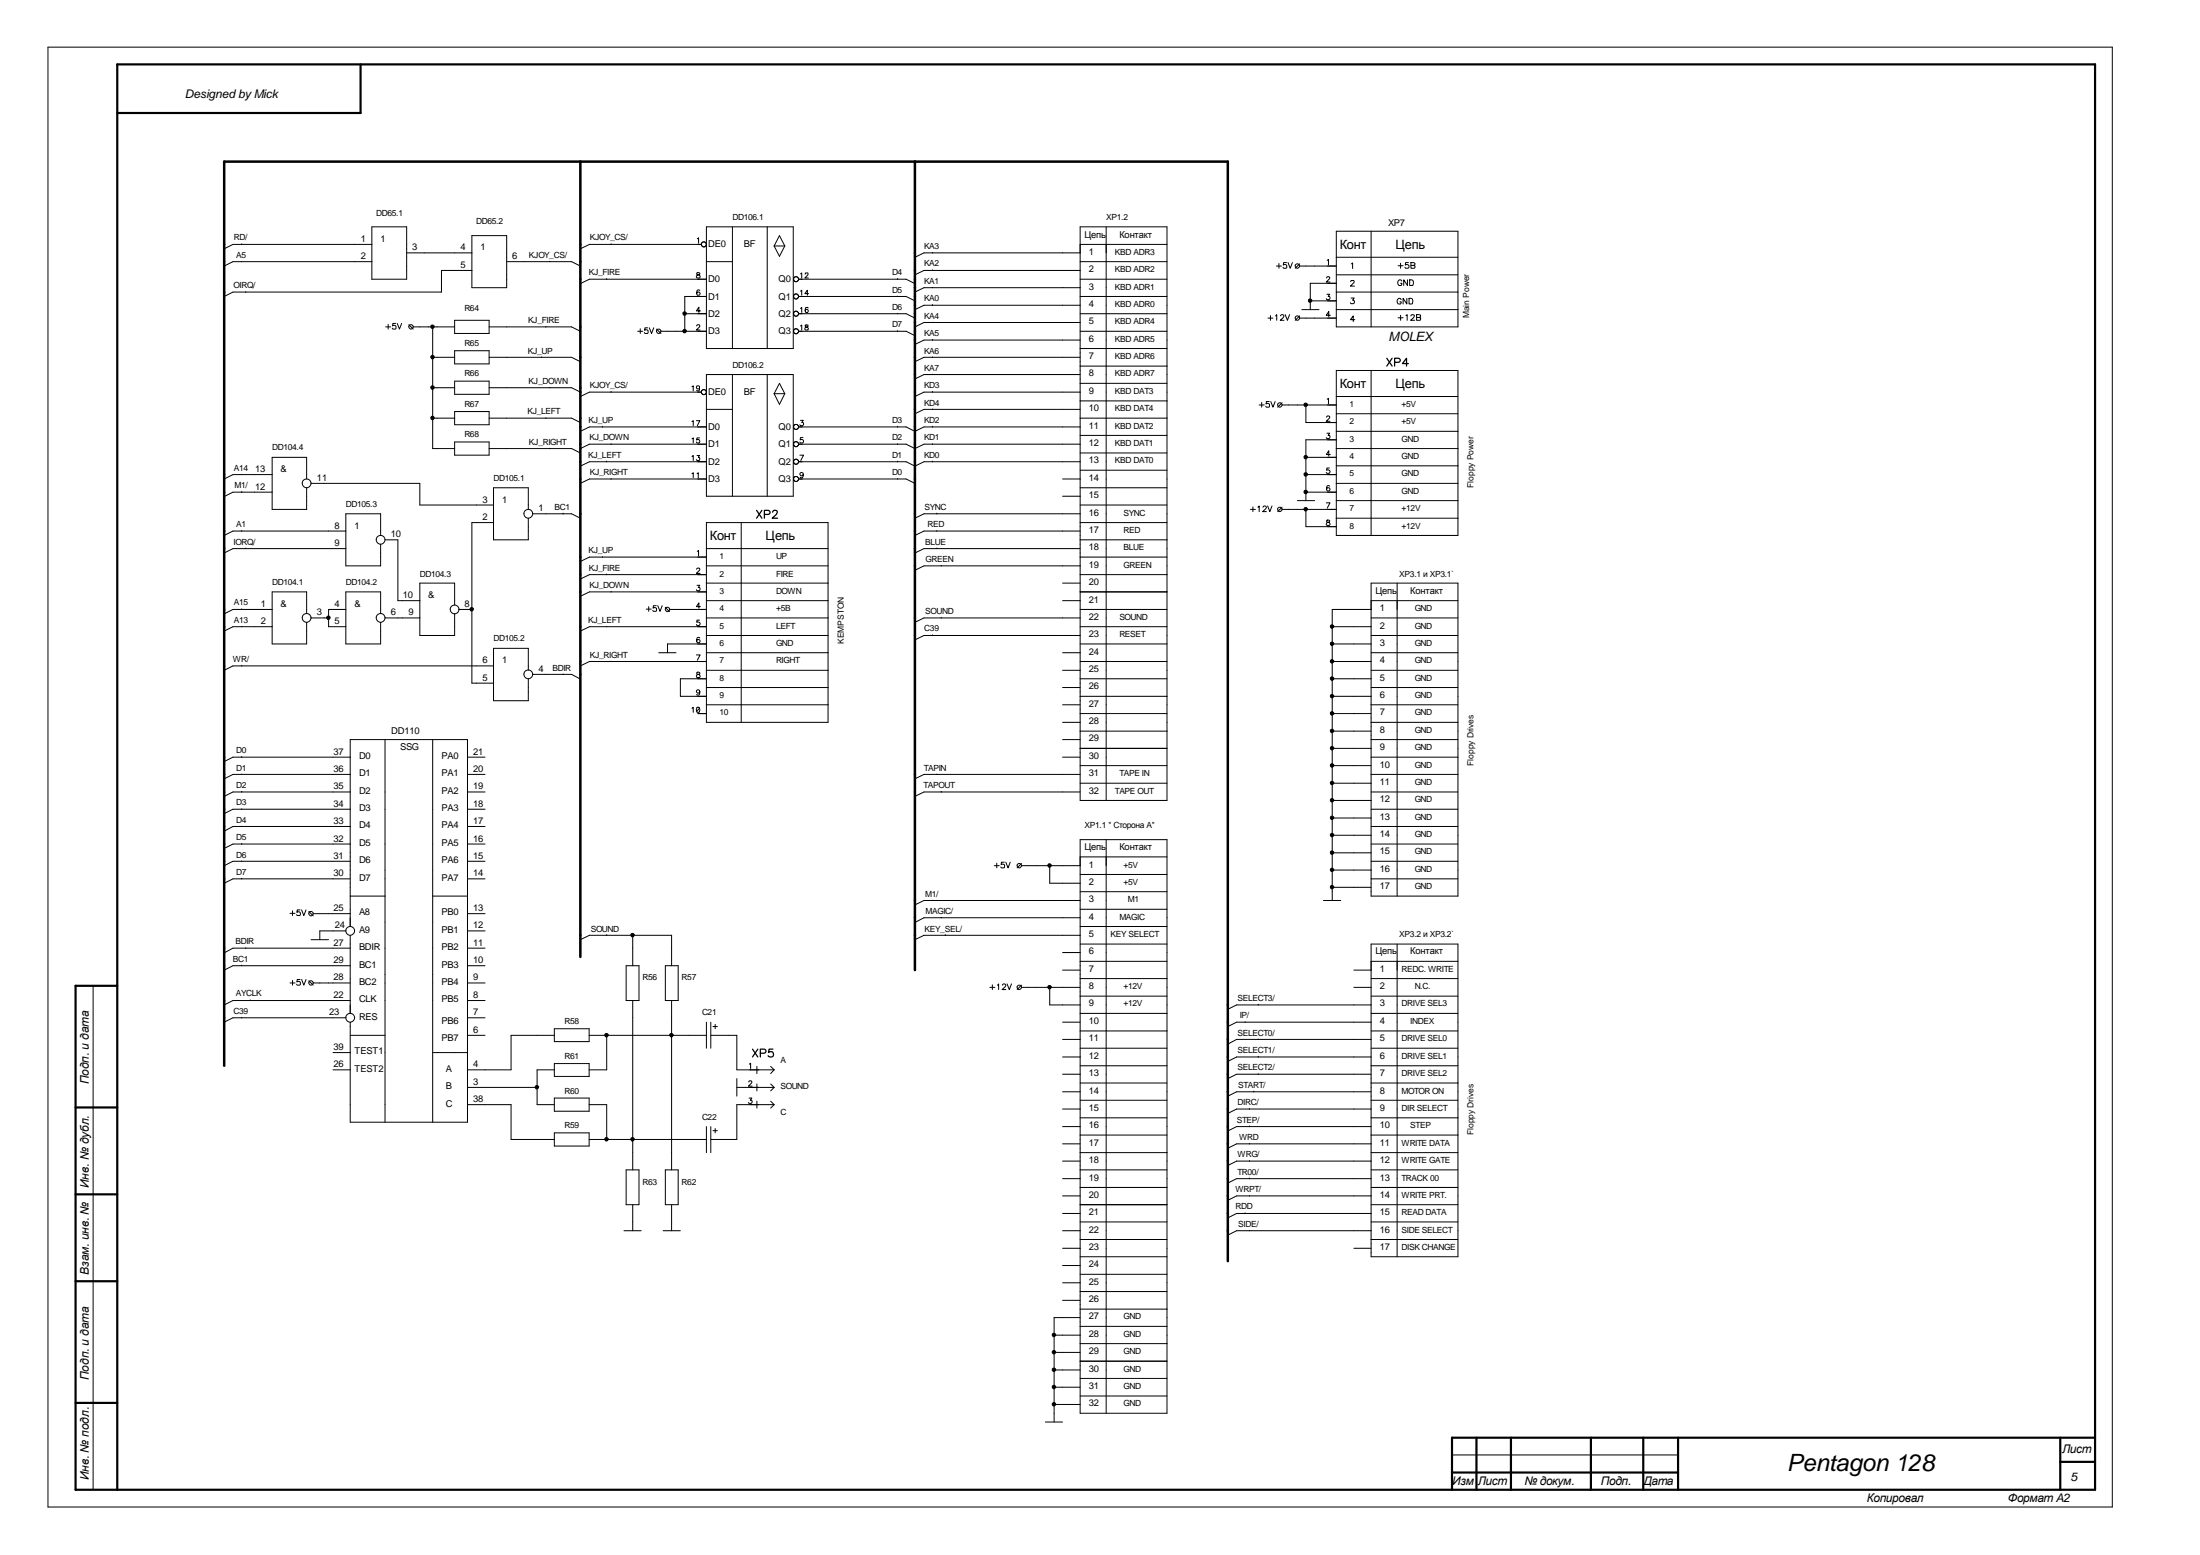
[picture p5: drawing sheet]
<svg xmlns="http://www.w3.org/2000/svg" width="297mm" height="210mm" viewBox="0 0 297 210" stroke-linecap="round" stroke-linejoin="round" font-family="sans-serif">
<g fill="none" stroke="#000" stroke-width=".3">
<path d="M48.7 8.7v6.6h-32.9M15.8 133.1h-5.6v68h272.7v-192.4h-267.1v192.4M10.2 149.5h5.6M10.2 172.9h5.6M10.2 161.2h5.6M10.2 189.4h5.6M196 198.8h30.6M199.3 194.1v7M204 194.1v7M214.8 194.1v7M221.9 194.1v7M226.6 194.1v7"/>
<path d="M278.2 194.1v7M278.2 197.3h4.7M282.9 194.1h-86.9v7"/>
</g>
<g fill="none" stroke="#000" stroke-width=".14">
<path d="M6.5 6.4h278.7v197h-278.7zM32.6 32.9v.1M32.6 35.3h.1M33.2 39.4h.1M50.2 30.6h4.7v7.1h-4.7zM50.2 35.3h-18.7l-1.2 .6M50.2 33h-18.7l-1.2 .6M54.9 34.1h8.8M63.7 36.5h-4.1v2.9h-28.1l-1.2 .6M63.7 31.8h4.7v7h-4.7zM68.4 35.3h8.8l1.2 .6M74.3 35.3h.1"/>
<path d="M81.9 37.6v.1M82.5 32.9v.1M94.1 36.8v.3h.3l.1 .2-.1 .2h-.3a.3 .3 0 0 1 0-.3 .3 .3 0 0 1 .3-.1v-.3zM94.1 32.2l.2-.1v.7M94.5 39.2l-.2-.1a.5 .5 0 0 0-.2 .7h.3a.24 .24 0 0 0 0-.4h-.3v.2M94.7 33h-15.1l-1.2 .6M95.4 37.7h-15.8l-1.2 .6M95.4 35.3h3.5M95.4 30.6h11.7v16.4h-11.7zM98.9 30.6v16.4M103.6 30.6v16.4M104.5 33.2l.7 1.4 .8-1.4"/>
<path d="M104.5 33.2h1.5M104.5 33.2l.7-1.4 .8 1.4M107.8 37.7h14.5l1.2 .6M108.1 39.3l.1-.1v.6M108.1 37l.1-.2v.7M108.7 37l.1-.2 .3 .1v.2l-.4 .4h.4M109.2 39.6h-.5l.3-.4v.6M121.2 37.6v.1M121.2 40h.1M125.9 34.1h.1M125.9 36.4v.1M125.9 38.8h.1"/>
<path d="M145.8 37.7h11.8M145.8 36.5h-21l-1.3 .6M145.8 38.8h-21l-1.3 .6M145.8 34.1h-21l-1.3 .6M145.8 35.3h11.8M145.8 33h11.8M145.8 30.6h11.8v77.4h-11.8zM149.4 30.6v77.4M172.3 35.9h.7M172.7 35.6v.6M173.7 35.4h-.4v.4l.4-.1v.4l-.4 .1-.1-.1M173.9 35.4l.3 .8 .3-.8"/>
<path d="M175.5 35.9h4.9M175.5 35.6l-.6 .6M179.1 37.5l.1-.1 .3 .1v.1l-.4 .5h.5M179.2 39.7h.3l-.2 .3h.2l.1 .2-.1 .2h-.3l-.1-.1M179.2 35.2l.2-.2v.7M180.4 31.2h16.4v12.9h-16.4zM180.4 38.2h-3.5v3.6M180.4 39.4h16.4M180.4 34.7h16.4M180.4 37.1h16.4M182.4 38l.1-.1h.3v.1v.2l-.5 .4h.6M182.5 35.6l.1-.1v.8"/>
<path d="M185.1 31.2v12.9M188.8 35.9h.6M189.1 35.5v.7M189.3 37.9a.33 .33 0 0 0-.5 0 .33 .33 0 0 0 0 .5l.1 .1h.3l.1-.3h-.2M190 37.8v.7l-.5-.7v.7M190.2 35.4h-.4l-.1 .4a.29 .29 0 0 1 .5 0 .29 .29 0 0 1-.1 .4h-.3l-.1-.1M190.3 37.8a.44 .44 0 0 1 .5 .2 .44 .44 0 0 1-.1 .5h-.4zM190.5 35.4h.3l.3 .2-.1 .1-.2 .1 .3 .2-.1 .2h-.5zM190.5 35.8h.3M52.1 44.1h.6M52.4 43.8v.6M53.4 43.7h-.4v.3h.4l.1 .3-.5 .1v-.1"/>
<path d="M53.6 43.7l.3 .7 .3-.7M55.2 43.8l.6 .6M55.8 44.1h5.6M58.4 56.4h3M58.4 52.3h3M58.4 48.2h3M58.4 44.1v16.5h3M61.4 43.2h4.6v1.8h-4.6zM61.4 47.3h4.6v1.8h-4.6zM61.4 51.4h4.6v1.8h-4.6zM61.4 55.6h4.6v1.7h-4.6zM61.4 59.7h4.6v1.7h-4.6z"/>
<path d="M66 56.4h11.2l1.2 .6M66 52.3h11.2l1.2 .6M66 48.2h11.2l1.2 .6M66 44.1h11.2l1.2 .6M73.1 48.2h.1M73.7 44.1h.1M73.7 56.4h.1M74.3 52.3h.1M81.3 57.5v.1M82.5 52.8v.1M82.5 59.9v.1M86.1 44.7h.7"/>
<path d="M86.4 44.4v.6M87.5 44.3h-.4l-.1 .3 .4-.1 .1 .4-.4 .1-.1-.1M87.7 44.3l.3 .7 .3-.7M88.6 44.4l.6 .6M89.2 44.7h6.2M92.5 42.3h2.9M93.4 59.2l.2-.1v.7M93.4 56.9l.2-.1v.7M93.4 52.2l.2-.1v.7M94 56.8h.5l-.4 .7M94.1 44l.1-.2 .3 .2-.1 .1-.4 .4h.5M94.4 59.1h-.3v.3a.26 .26 0 0 1 .3 0 .26 .26 0 0 1 0 .4h-.3l-.1-.1"/>
<path d="M94.4 52.3v.1l-.3 .1-.1-.2 .1-.2 .3 .1v.4v.2h-.3v-.1M94.6 42h-.6l.4-.5v.7M94.7 52.9h-15.1l-1.2 .6M95.4 57.6h-15.8l-1.2 .6M95.4 60h-15.8l-1.2 .6M95.4 40h-2.9v4.7M95.4 55.3h3.5M95.4 50.6h11.7v16.4h-11.7zM98.9 50.6v16.4M103.6 50.6v16.4M104.5 53.1l.7 1.5 .8-1.5M104.5 53.1h1.5"/>
<path d="M104.5 53.1l.7-1.4 .8 1.4M107.8 44.7h14.5l1.2 .6M107.8 40h14.5l1.2 .6M107.8 42.3h14.5l1.2 .6M107.8 60h14.5l1.2 .6 1.3-.6h21M107.8 57.6h14.5l1.2 .6 1.3-.6h21M108.1 44l.1-.1v.6M108.1 41.6l.1-.1v.7M108.1 56.7h.4l-.3 .3h.2l.1 .2-.1 .3h-.3l-.1-.2M108.4 59.1h-.3l-.1 .3a.27 .27 0 0 1 .4 0 .27 .27 0 0 1 0 .4h-.3l-.1-.1M108.8 43.9v.2a.32 .32 0 0 1 .3 .1 .32 .32 0 0 1 0 .3h-.3l-.1-.1 .1-.2 .3-.1v-.2zM109.1 41.6v-.1h-.1a.37 .37 0 0 0-.2 .6v.1a.23 .23 0 0 0 .3-.2 .23 .23 0 0 0-.2-.2l-.2 .2"/>
<path d="M121.2 42.3h.1M121.2 44.6v.1M121.2 57.5v.1M121.2 59.9v.1M125.9 41.1v.1M125.9 43.5h.1M125.9 45.8v.1M125.9 48.2h.1M125.9 50.5v.1M125.9 52.8v.1M125.9 55.2v.1M125.9 57.5v.1"/>
<path d="M125.9 59.9v.1M145.8 56.4h11.8M145.8 48.2h-21l-1.3 .6M145.8 44.7h11.8M145.8 40h11.8M145.8 42.3h11.8M145.8 55.3h-21l-1.3 .6M145.8 50.6h-21l-1.3 .6M145.8 52.9h-21l-1.3 .6M145.8 43.5h-21l-1.3 .6M145.8 45.9h-21l-1.3 .6M145.8 41.2h-21l-1.3 .6"/>
<path d="M145.8 47h11.8M145.8 58.8h11.8M145.8 54.1h11.8M145.8 51.7h11.8M145.8 49.4h11.8M170 54.7h.7M170.3 54.3v.7M171.2 42.9h.7M171.4 54.2h-.4l-.1 .3h.4l.1 .4-.4 .1-.1-.2M171.5 42.6v.6M171.6 54.2l.3 .8 .3-.8M172.2 42.6l.2-.1v.7"/>
<path d="M172.9 42.6a.22 .22 0 0 1 .3-.1 .22 .22 0 0 1 .1 .3l-.5 .4h.6M173.1 54.7h7.3M173.1 54.4l-.6 .6M173.5 42.5l.3 .7 .3-.7M175.5 42.9h4.9M175.5 42.6l-.6 .6M175.8 41.8h2.3M176.3 54.7v2.3h4.1M176.9 40.6h3.5M179.1 56.3l.1-.2 .3 .2v.1l-.4 .5h.5M179.2 58.5h.3l-.2 .3h.2l.1 .2-.1 .2h-.3l-.1-.1M179.2 53.9l.2-.1v.7"/>
<path d="M179.6 42.6h-.5l.3-.5v.7M180.4 59.4h-4.1v8.2M180.4 41.8h16.4M180.4 50h16.4v22.3h-16.4zM180.4 58.2h16.4M180.4 55.9h16.4M180.4 53.5h16.4M182.4 40.2h.4l-.2 .3 .2 .1 .1 .2-.1 .2h-.4l-.1-.1M182.9 43.2h-.6l.4-.6v.8M185.1 50v22.3M188.8 42.9h.6M189.1 42.6v.6"/>
<path d="M189.2 40.4a.33 .33 0 0 0-.5 0 .33 .33 0 0 0 0 .5l.1 .1h.3l.1-.3h-.2M189.8 42.6l.2-.1v.7M189.9 40.3v.7l-.5-.7v.7M190.2 40.3a.44 .44 0 0 1 .5 .2 .44 .44 0 0 1-.1 .5h-.4zM190.5 42.6a.22 .22 0 0 1 .3-.1 .22 .22 0 0 1 .1 .3l-.4 .4h.5M191.3 42.5h.5v.2l-.2 .2 .2 .1-.1 .2h-.4zM191.3 42.9h.3M32.6 64v.1M32.6 66.4h.1M32.6 71.6v.1M33.2 74v.1M36.7 66.4h-5.2l-1.2 .6"/>
<path d="M36.7 64.1h-5.2l-1.2 .6M41.4 64.7v-3h-4.7v7.1h4.7v-3M42 65.2h14.7v3h9.9M46.7 71.7h-15.2l-1.2 .6M46.7 74.1h-15.2l-1.2 .5M51.4 72.3v-2.9h-4.7v7h4.7v-2.9M52 72.9h1.7v8.2h3M66 60.6h11.2l1.2 .5M66.6 70.5h-2.9v21.7h2.9M71.3 68.8v-3h-4.7v7.1h4.7v-3M71.9 69.4h5.3l1.2 .5M74.3 60.5v.1"/>
<path d="M76 69.3v.1M81.3 75.2h.1M81.9 62.2v.1M81.9 77.5v.1M82.5 64.6v.1M82.5 79.9h.1M93.4 63.9l.2-.1v.7M93.4 61.6l.2-.1v.7M94.1 76.8l.1-.1 .3 .1-.1 .2-.4 .4h.5M94.1 63.9l.2-.1v.7M94.1 61.5h.3l-.1 .2 .1 .1 .1 .2-.1 .2h-.3l-.1-.2M94.1 79h.4l-.2 .3h.1l.1 .2-.1 .2h-.3l-.1-.1"/>
<path d="M94.1 74.4l.2-.1v.7M95.4 70.5h16.4v27h-16.4zM95.4 79.9h-15.8l-1.2 .6M95.4 75.2h-15.8l-1.2 .6M95.4 77.6h-15.8l-1.2 .6M95.4 64.7h-15.8l-1.2 .5M95.4 62.3h-15.8l-1.2 .6M95.4 76.4h16.4M95.4 74.1h16.4M95.4 78.7h16.4M100.1 70.5v27M107.8 64.7h14.5l1.2 .5"/>
<path d="M107.8 62.3h14.5l1.2 .6 1.3-.6h21M108 61.4h.5l-.4 .8M108.5 64a.23 .23 0 0 1-.4 .2 .23 .23 0 0 1-.1-.4 .23 .23 0 0 1 .4 .1l.1 .3-.2 .3h-.2l-.1-.1M121.2 62.2v.1M121.2 64.6v.1M125.9 62.2v.1M126.5 69.3v.1M126.5 71.6v.1M126.5 74v.1M127.1 76.3v.1M143.5 64.7h2.3M143.5 78.7h2.3"/>
<path d="M143.5 67h2.3M145.8 70.5h11.8M145.8 69.4h-21l-1.3 .5M145.8 76.4h-21l-1.3 .6M145.8 71.7h-21l-1.3 .6M145.8 74.1h-21l-1.3 .5M145.8 68.2h11.8M145.8 79.9h11.8M145.8 75.2h11.8M145.8 77.6h11.8M145.8 72.9h11.8M145.8 65.8h11.8"/>
<path d="M145.8 63.5h11.8M145.8 61.1h11.8M168.8 68.8h.7M169.2 68.4v.7M169.8 68.5l.2-.2v.8M170.5 68.5a.22 .22 0 0 1 .3-.2 .22 .22 0 0 1 .1 .3l-.4 .5h.5M171.2 68.3l.2 .8 .3-.8M173.1 68.8h7.3M173.1 68.5l-.6 .6M175.2 67.6h2.3M176.3 66.4h4.1M176.3 68.8v2.3h4.1"/>
<path d="M176.3 64.1h4.1M176.3 61.7h4.1M179.1 67.9h.5l-.4 .7M179.2 70.2v.3h.3l.1 .2-.1 .2h-.3a.3 .3 0 0 1-.1-.3 .3 .3 0 0 1 .4-.1v-.3zM179.5 63.2h-.3l-.1 .3a.27 .27 0 0 1 .4 0 .27 .27 0 0 1 0 .4h-.3l-.1-.1M179.5 65.6l-.2-.1a.5 .5 0 0 0-.1 .8h.3a.25 .25 0 0 0 0-.5h-.3l-.1 .3M179.6 61.4h-.5l.3-.6v.8M180.4 60.6h16.4M180.4 67.6h16.4M180.4 65.2h16.4M180.4 69.9h16.4M180.4 62.9h16.4"/>
<path d="M185.1 78.7h11.7v42.3h-11.7zM188.6 78.7v42.3M32.6 82.2v.1M32.6 84.6h.1M32.6 89.8v.1M36.7 84.6h-5.2l-1.2 .6M36.7 82.3h-5.2l-1.2 .6M41.4 82.8v-2.9h-4.7v7h4.7v-2.9M42 83.4h2.4M46.7 82.3h-2.3v2.3h2.3M51.4 82.8v-2.9h-4.7v7h4.7v-2.9M52 83.4h4.7"/>
<path d="M52 99.8v51.7M58.4 99.8v51.7M61.4 81.7v-3h-4.7v7.1h4.7v-3M61.9 82.3h1.8M66.6 89.9h-35.1l-1.2 .6M71.3 90.5v-3h-4.7v7.1h4.7v-3M71.9 91h5.3l1.2 .7M76 91h.1M81.9 84.6h.1M82.5 89.3h.1M87.2 82.2h.7M87.6 81.9v.6"/>
<path d="M88.6 81.8h-.4v.3h.4v.3l-.4 .1-.1-.1M88.8 81.8l.3 .7 .3-.7M88.9 88.1h2.4M89.8 82l.6 .6M90.4 82.3h5M93.4 95.6l.2-.1v.7M94 88.4h.5l-.4 .7M94.1 95.5h.1a.34 .34 0 0 1 .2 .5v.2h-.3l-.1-.3zM94.1 90.8v.2l.3 .1 .1 .1-.1 .3h-.3a.3 .3 0 0 1 0-.4 .3 .3 0 0 1 .3-.1v-.2zM94.2 96.3h1.2M94.4 83.7h-.3v.3a.27 .27 0 0 1 .3 0 .27 .27 0 0 1 0 .4h-.3l-.1-.1M94.4 95.6l-.3 .4"/>
<path d="M94.5 93.4a.23 .23 0 0 1-.3 .1 .23 .23 0 0 1-.1-.3 .23 .23 0 0 1 .3 0l.1 .3-.1 .3h-.3v-.1M94.5 86.1l-.2-.1a.5 .5 0 0 0-.2 .8h.3a.25 .25 0 0 0 0-.5h-.3v.2M94.6 81.9h-.6l.4-.5v.7M95.4 84.6h-15.8l-1.2 .6M95.4 83.4h16.4M95.4 81.1h16.4M95.4 86.9h-5.3v1.2M95.4 88.1h16.4M95.4 89.3h-15.8l-1.2 .6M95.4 85.8h16.4M95.4 91.6h-3.5v2.4h3.5M95.4 95.1h16.4"/>
<path d="M95.4 92.8h16.4M95.4 90.5h16.4M125.9 85.7v.1M127.1 83.4h.1M143.5 81.1h2.3M143.5 88.1h2.3M143.5 99.8h2.3M143.5 95.1h2.3M143.5 97.5h2.3M143.5 92.8h2.3M143.5 90.5h2.3M145.8 84.6h11.8"/>
<path d="M145.8 83.4h-21l-1.3 .6M145.8 82.3h11.8M145.8 85.8h-21l-1.3 .6M145.8 94h11.8M145.8 91.6h11.8M145.8 86.9h11.8M145.8 98.7h11.8M145.8 89.3h11.8M145.8 96.3h11.8M179.9 84.6h5.2M179.9 94h5.2M179.9 91.6h5.2"/>
<path d="M179.9 86.9h5.2M179.9 98.7h5.2M179.9 89.3h5.2M179.9 96.3h5.2M185.1 83.4h11.7M185.1 81.1h11.7M185.1 88.1h11.7M185.1 82.3h-5.2v39.3M185.1 85.8h11.7M185.1 99.8h11.7M185.1 95.1h11.7M185.1 97.5h11.7"/>
<path d="M185.1 92.8h11.7M185.1 90.5h11.7M32.6 102.1v.1M32.6 104.5h.1M32.6 106.8v.1M32.6 109.2h.1M32.6 111.5v.1M32.6 113.8v.1M32.6 116.2v.1M32.6 118.5v.1M47.3 104.5h-15.8l-1.2 .6M47.3 106.9h-15.8l-1.2 .6"/>
<path d="M47.3 118.6h-15.8l-1.2 .6M47.3 116.3h-15.8l-1.2 .6M47.3 113.9h-15.8l-1.2 .6M47.3 111.6h-15.8l-1.2 .6M47.3 109.2h-15.8l-1.2 .6M47.3 102.2h-15.8l-1.2 .6M63.1 104.5h2.4M63.1 106.9h2.4M63.1 118.6h2.4M63.1 116.3h2.4M63.1 113.9h2.4M63.1 111.6h2.4"/>
<path d="M63.1 109.2h2.4M63.1 102.2h2.4M126.5 104.5h.1M127.1 106.8v.1M134.2 116.9h.7M134.6 116.5v.7M135.6 116.4h-.4v.3h.4v.4l-.4 .1-.1-.2M135.8 116.4l.3 .8 .3-.8M137.9 116.9h7.9M137.9 116.6l-.6 .6M141.7 116.9v2.3h4.1M143.5 102.2h2.3"/>
<path d="M145.8 104.5h-21l-1.3 .6M145.8 106.9h-21l-1.3 .6M145.8 105.7h11.8M145.8 101h11.8M145.8 103.3h11.8M145.8 113.3h11.8v77.5h-11.8zM145.8 118h11.8M145.8 115.7h11.8M149.4 113.3v77.5M179.9 119.8h5.2M179.9 117.4h5.2M179.9 115.1h5.2"/>
<path d="M179.9 112.7h5.2M179.9 110.4h5.2M179.9 108h5.2M179.9 105.7h5.2M179.9 101h5.2M179.9 103.3h5.2M185.1 104.5h11.7M185.1 106.9h11.7M185.1 118.6h11.7M185.1 116.3h11.7M185.1 113.9h11.7M185.1 111.6h11.7"/>
<path d="M185.1 109.2h11.7M185.1 102.2h11.7M12.6 133.1v68M32.6 130.3v.1M32.6 137.3v.1M33.2 127.9v.1M33.8 135v.1M39.2 123.3h.6M39.2 132.7h.6M39.5 123v.6M39.5 132.3v.7M40.5 122.8h-.4v.4l.4-.1 .1 .4-.5 .1-.1-.1"/>
<path d="M40.5 132.2h-.4v.4l.4-.1 .1 .4-.5 .1-.1-.1M40.7 122.8l.3 .8 .3-.8M40.7 132.2l.3 .8 .3-.8M41.7 123l.6 .6M41.7 132.4l.6 .6M42 126.8h2.4M42.3 132.7h5M42.3 123.3h5M46.7 125.7h-3.5v1.1M46.7 137.4h-15.2l-1.2 .6M47.3 135.1h-15.8l-1.2 .6M47.3 130.4h-15.8l-1.2 .6"/>
<path d="M47.3 128h-15.8l-1.2 .6M47.3 139.8h4.7M47.3 125.1v-25.3h15.8v51.7h-15.8v-13.5M47.3 126.3v10.5M47.3 121h4.7M58.4 121h4.7M63.1 132.7h2.4M63.1 125.7h2.4M63.1 123.3h2.4M63.1 135.1h2.4M63.1 130.4h2.4M63.1 137.4h2.4"/>
<path d="M63.1 128h2.4M63.1 139.8h2.4M74.8 139.8h-5.8v4.6h-5.9M74.8 138.9h4.7v1.7h-4.7zM78.4 126.8l1.2-.5h11.1v4.1M79.5 139.8h15.9M81.9 139.8v4.6h-2.4M81.9 126.2v.1M84.5 130.4h1.8v4.7h-1.8zM85.4 126.3v4.1M85.4 135.1v22.8M89.8 130.4h1.8v4.7h-1.8z"/>
<path d="M90.7 135.1v22.8M95.4 138v3.5M96 139.8h3.5v4.6h5M96 138v3.5M96.3 138.6h.6M96.6 138.3v.6M125.9 121.5v.1M127.1 123.8v.1M127.6 126.2v.1M133.6 133.3h.7M134 132.9v.7M134.7 133l.1-.2v.8"/>
<path d="M135.3 133a.22 .22 0 0 1 .3-.2 .22 .22 0 0 1 .2 .3l-.5 .5h.5M136 132.8l.3 .8 .3-.8M137.9 133.3h7.9M137.9 133l-.6 .6M141.7 133.3v2.4h4.1M143.5 138h2.3M143.5 131h2.3M143.5 128.6h2.3M145.8 123.9h-21l-1.3 .6M145.8 121.6h-21l-1.3 .5M145.8 126.3h-21l-1.3 .5M145.8 139.2h11.8"/>
<path d="M145.8 136.8h11.8M145.8 134.5h11.8M145.8 132.1h11.8M145.8 129.8h11.8M145.8 127.4h11.8M145.8 125.1h11.8M145.8 122.7h11.8M145.8 120.4h11.8M168.1 137.9v.1M169.9 135.6v.1M178.7 121.6h2.3M182.8 133.3h2.3"/>
<path d="M182.8 131h2.3M185.1 138h-18.1l-1.2 .6M185.1 135.7h-18.1l-1.2 .5M185.1 127.4h11.7v42.2h-11.7zM185.1 139.2h11.7M185.1 136.8h11.7M185.1 134.5h11.7M185.1 132.1h11.7M185.1 129.8h11.7M188.6 127.4v42.2M45 144.4h2.3M45 142.1h2.3"/>
<path d="M58.4 142.1h4.7M63.1 149.1h5.9v4.7h5.8M63.1 146.8h9.4M74.8 144.4h-2.3v4.7h2.3M74.8 143.6h4.7v1.7h-4.7zM74.8 148.2h4.7v1.8h-4.7zM74.8 152.9h4.7v1.8h-4.7zM79.5 149.1h2.4v4.7M79.5 153.8h15.9M84.5 157.9h1.8v4.7h-1.8zM89.8 157.9h1.8v4.7h-1.8zM95.4 152.1v3.5"/>
<path d="M96 152.1v3.5M96.3 152.6h.6M96.6 152.3v.6M99.5 146.8h5M99.5 145.6v2.4M101.1 146.1l.1-.2 .3 .1v.2l-.5 .4h.6M101.1 148.2h.4l-.2 .3h.2l.1 .2-.2 .2h-.3l-.1-.1M101.2 143.7l.1-.2v.7M102.2 143.9v1M102.2 146.3v.9M102.2 148.6v1M104.1 146.3l.4 .5"/>
<path d="M104.1 143.9l.4 .5M104.1 148.6l.4 .5M104.5 149.1h-5v4.7h-3.5M104.5 149.1l-.4 .5M104.5 146.8l-.4 .4M104.5 144.4l-.4 .5M143.5 159.1h2.3M143.5 156.7h2.3M143.5 154.4h2.3M143.5 152.1h2.3M143.5 147.4h2.3M143.5 149.7h2.3"/>
<path d="M143.5 145h2.3M143.5 140.3h2.3M143.5 142.7h2.3M145.8 157.9h11.8M145.8 155.6h11.8M145.8 153.2h11.8M145.8 150.9h11.8M145.8 148.5h11.8M145.8 146.2h11.8M145.8 143.9h11.8M145.8 141.5h11.8M168.7 149.7h.1"/>
<path d="M168.7 152v.1M168.7 154.4h.1M168.7 156.7h.1M168.7 159v.1M169.3 147.3v.1M169.9 140.3h.1M169.9 142.6v.1M169.9 145h.1M185.1 159.1h-18.1l-1.2 .6M185.1 154.4h-18.1l-1.2 .6M185.1 152.1h-18.1l-1.2 .6M185.1 147.4h-18.1l-1.2 .6"/>
<path d="M185.1 145h-18.1l-1.2 .6M185.1 140.3h-18.1l-1.2 .6M185.1 149.7h-18.1l-1.2 .6M185.1 156.7h-18.1l-1.2 .6M185.1 142.7h-18.1l-1.2 .6M185.1 157.9h11.7M185.1 155.6h11.7M185.1 153.2h11.7M185.1 150.9h11.7M185.1 148.5h11.7M185.1 146.2h11.7M185.1 143.9h11.7"/>
<path d="M185.1 141.5h11.7M84.2 166.1h2.4M85.4 162.6v3.5M89.5 166.1h2.4M90.7 162.6v3.5M143.5 166.1h2.3M143.5 161.4h2.3M143.5 163.8h2.3M143.5 175.5h2.3M143.5 170.8h2.3M143.5 168.5h2.3M143.5 173.2h2.3"/>
<path d="M145.8 162.6h11.8M145.8 177.9h-3.5v14.1M145.8 176.7h11.8M145.8 179h11.8M145.8 174.3h11.8M145.8 169.6h11.8M145.8 172h11.8M145.8 167.3h11.8M145.8 164.9h11.8M145.8 160.3h11.8M168.1 163.7v.1M168.7 161.4h.1"/>
<path d="M168.7 166.1h.1M182.8 168.5h2.3M185.1 166.1h-18.1l-1.2 .6M185.1 161.4h-18.1l-1.2 .6M185.1 163.8h-18.1l-1.2 .6M185.1 162.6h11.7M185.1 167.3h11.7M185.1 164.9h11.7M185.1 160.3h11.7M141.1 192h2.4M142.3 187.3h3.5M142.3 182.6h3.5"/>
<path d="M142.3 184.9h3.5M142.3 180.2h3.5M142.3 189.6h3.5M145.8 188.4h11.8M145.8 186.1h11.8M145.8 181.4h11.8M145.8 183.7h11.8M196 196.4h30.6"/>
<circle cx="95" cy="33" r=".35"/>
<circle cx="107.5" cy="37.7" r=".35"/>
<circle cx="175.2" cy="35.9" r=".3"/>
<circle cx="55.5" cy="44.1" r=".3"/>
<circle cx="88.9" cy="44.7" r=".3"/>
<circle cx="95" cy="52.9" r=".35"/>
<circle cx="107.5" cy="59.9" r=".35"/>
<circle cx="107.5" cy="57.6" r=".35"/>
<circle cx="107.5" cy="44.7" r=".35"/>
<circle cx="107.5" cy="42.3" r=".35"/>
<circle cx="107.5" cy="40" r=".35"/>
<circle cx="172.8" cy="54.6" r=".3"/>
<circle cx="175.2" cy="42.9" r=".3"/>
<circle cx="41.4" cy="65.2" r=".59"/>
<circle cx="51.4" cy="72.9" r=".59"/>
<circle cx="71.3" cy="69.4" r=".59"/>
<circle cx="107.5" cy="62.3" r=".35"/>
<circle cx="107.5" cy="64.6" r=".35"/>
<circle cx="172.8" cy="68.7" r=".3"/>
<circle cx="41.4" cy="83.4" r=".59"/>
<circle cx="51.4" cy="83.4" r=".59"/>
<circle cx="61.4" cy="82.3" r=".59"/>
<circle cx="71.3" cy="91" r=".59"/>
<circle cx="90.1" cy="82.3" r=".3"/>
<circle cx="137.6" cy="116.8" r=".3"/>
<circle cx="42" cy="123.3" r=".3"/>
<circle cx="42" cy="132.7" r=".3"/>
<circle cx="47.3" cy="137.4" r=".59"/>
<circle cx="47.3" cy="125.7" r=".59"/>
<circle cx="137.6" cy="133.3" r=".3"/>
</g>
<path d="M78.4 21.8v107.4M123.5 21.8v109.2M30.3 143.9v-122.1h135.5v148.4" fill="none" stroke="#000" stroke-width=".34"/>
<g fill="#000" stroke="#000" stroke-width=".14">
<path d="M58.2 56.2h.4v.2v.2l-.2 .1-.2-.1z" fill-rule="evenodd"/>
<path d="M58.2 52.1h.4v.2v.2h-.2h-.2z" fill-rule="evenodd"/>
<path d="M58.2 48h.4v.2v.2h-.2h-.2z" fill-rule="evenodd"/>
<path d="M58.2 43.9h.4v.2v.2h-.2h-.2z" fill-rule="evenodd"/>
<path d="M92.3 44.5h.3l.1 .2-.1 .2h-.2h-.1z" fill-rule="evenodd"/>
<path d="M92.3 42.2h.3l.1 .1-.1 .2-.2 .1-.1-.1z" fill-rule="evenodd"/>
<path d="M176.1 54.5h.4v.1v.2l-.2 .1-.2-.1z" fill-rule="evenodd"/>
<path d="M176.7 40.4h.3l.1 .2-.1 .1-.1 .1-.2-.1z" fill-rule="evenodd"/>
<path d="M176.1 68.6h.4v.1v.2l-.2 .1-.2-.1z" fill-rule="evenodd"/>
<path d="M176.1 66.2h.4v.2v.2h-.2h-.2z" fill-rule="evenodd"/>
<path d="M176.1 61.5h.4v.2v.2h-.2h-.2z" fill-rule="evenodd"/>
<path d="M176.1 63.9h.4v.1v.2l-.2 .1-.2-.1z" fill-rule="evenodd"/>
<path d="M44.2 83.2h.3l.1 .2-.1 .1-.2 .1-.1-.1z" fill-rule="evenodd"/>
<path d="M63.5 82.1h.3l.1 .1-.1 .2-.1 .1-.2-.1z" fill-rule="evenodd"/>
<path d="M179.7 98.5h.3l.1 .2-.1 .1-.2 .1-.1-.1z" fill-rule="evenodd"/>
<path d="M179.7 93.8h.3l.1 .2-.1 .1-.2 .1-.1-.1z" fill-rule="evenodd"/>
<path d="M179.7 91.4h.3l.1 .2-.1 .2h-.2h-.1z" fill-rule="evenodd"/>
<path d="M179.7 86.7h.3l.1 .2-.1 .2h-.2h-.1z" fill-rule="evenodd"/>
<path d="M179.7 84.4h.3l.1 .2-.1 .1-.2 .1-.1-.1z" fill-rule="evenodd"/>
<path d="M179.7 96.1h.3l.1 .2-.1 .2h-.2h-.1z" fill-rule="evenodd"/>
<path d="M179.7 89.1h.3l.1 .2-.1 .1-.2 .1-.1-.1z" fill-rule="evenodd"/>
<path d="M141.5 116.7h.4v.1v.2l-.2 .1-.2-.1z" fill-rule="evenodd"/>
<path d="M179.7 119.6h.3l.1 .1-.1 .2-.2 .1-.1-.1z" fill-rule="evenodd"/>
<path d="M179.7 117.3h.3l.1 .1-.1 .2-.2 .1-.1-.1z" fill-rule="evenodd"/>
<path d="M179.7 114.9h.3l.1 .2-.1 .2h-.2h-.1z" fill-rule="evenodd"/>
<path d="M179.7 112.6h.3l.1 .1-.1 .2-.2 .1-.1-.1z" fill-rule="evenodd"/>
<path d="M179.7 110.2h.3l.1 .2-.1 .2h-.2h-.1z" fill-rule="evenodd"/>
<path d="M179.7 107.9h.3l.1 .1-.1 .2-.2 .1-.1-.1z" fill-rule="evenodd"/>
<path d="M179.7 105.5h.3l.1 .2-.1 .2h-.2h-.1z" fill-rule="evenodd"/>
<path d="M179.7 100.8h.3l.1 .2-.1 .2h-.2h-.1z" fill-rule="evenodd"/>
<path d="M179.7 103.2h.3l.1 .1-.1 .2-.2 .1-.1-.1z" fill-rule="evenodd"/>
<path d="M81.7 139.6h.3l.1 .1-.1 .2-.1 .1-.2-.1z" fill-rule="evenodd"/>
<path d="M85.2 126.1h.4v.1v.2l-.2 .1-.2-.1z" fill-rule="evenodd"/>
<path d="M90.5 139.6h.3l.1 .1-.1 .2-.2 .1-.1-.1z" fill-rule="evenodd"/>
<path d="M141.5 133.1h.4v.1v.2l-.2 .1-.2-.1z" fill-rule="evenodd"/>
<path d="M72.3 146.6h.3l.1 .1-.1 .2-.1 .1-.2-.1z" fill-rule="evenodd"/>
<path d="M81.7 153.6h.3l.1 .2-.1 .1-.1 .1-.2-.1z" fill-rule="evenodd"/>
<path d="M85.2 153.6h.4v.2v.1l-.2 .1-.2-.1z" fill-rule="evenodd"/>
<path d="M142.1 187.1h.4v.1v.2l-.2 .1-.2-.1z" fill-rule="evenodd"/>
<path d="M142.1 182.4h.4v.1v.2l-.2 .1-.2-.1z" fill-rule="evenodd"/>
<path d="M142.1 184.7h.4v.2v.2h-.2h-.2z" fill-rule="evenodd"/>
<path d="M142.1 180h.4v.2v.2h-.2h-.2z" fill-rule="evenodd"/>
<path d="M142.1 189.4h.4v.1v.2l-.2 .1-.2-.1z" fill-rule="evenodd"/>
</g>
<path d="M187.2 48.4l.8 1M188 48.4l-.8 1M188.3 48.9h.6l.2-.3-.3-.2h-.5v1M190.2 49.1h-.8l.5-.7v1M102.2 68.9l.7 1M102.9 68.9l-.7 1M103.2 69.4h.6l.2-.3-.3-.2h-.5v1M104.3 69.1l.2-.2 .4 .1v.2l-.1 .2-.5 .5h.7M101.6 141.6l.7 1.1M102.3 141.6l-.7 1.1M102.7 142.2l.6-.1 .1-.3-.2-.2h-.5v1.1M104.4 141.6h-.6v.5a.38 .38 0 0 1 .5 0 .38 .38 0 0 1 0 .5 .38 .38 0 0 1-.6-.1" fill="none" stroke="#000" stroke-width=".17"/>
<text font-size="3.2" x="241.3" y="198.6">Pentagon 128</text>
<g font-size="1.7">
<text x="180.9" y="33.6">Конт</text>
<text x="188.4" y="33.6">Цепь</text>
<text x="187.5" y="46">MOLEX</text>
<text x="180.9" y="52.4">Конт</text>
<text x="188.4" y="52.4">Цепь</text>
<text x="95.8" y="72.9">Конт</text>
<text x="103.4" y="72.9">Цепь</text>
</g>
<g font-size="1.6">
<text x="25" y="13.2">DesignedbyMick</text>
<text x="12" y="146.4" transform="rotate(-90 12 146.4)">Подп. и дата</text>
<text x="12" y="160.4" transform="rotate(-90 12 160.4)">Инв. № дубл.</text>
<text x="12" y="172.1" transform="rotate(-90 12 172.1)">Взам. инв. №</text>
<text x="12" y="186.3" transform="rotate(-90 12 186.3)">Подп. и дата</text>
<text x="278.4" y="196.2">Лист</text>
<text x="12" y="199.8" transform="rotate(-90 12 199.8)">Инв. № подл.</text>
<text x="196.1" y="200.4">Изм</text>
<text x="199.5" y="200.4">Лист</text>
<text x="205.8" y="200.4">№ докум.</text>
<text x="216.2" y="200.4">Подп.</text>
<text x="221.9" y="200.4">Дата</text>
<text x="252.1" y="202.8">Копировал</text>
<text x="271.1" y="202.8">Формат A2</text>
<text x="279.6" y="200">5</text>
</g>
<g font-size="1.3">
<text x="48.7" y="32.7">1</text>
<text x="48.7" y="35">2</text>
<text x="51.4" y="32.7">1</text>
<text x="55.7" y="33.8">3</text>
<text x="62.2" y="33.8">4</text>
<text x="64.9" y="33.8">1</text>
<text x="69.2" y="35">6</text>
<text x="95.6" y="33.4">DE0</text>
<text x="100.4" y="33.4">BF</text>
<text x="146.4" y="32.1">Цепь</text>
<text x="147" y="34.4">1</text>
<text x="151.1" y="32.1">Контакт</text>
<text x="187.4" y="30.5">XP7</text>
<text x="62.2" y="36.2">5</text>
<text x="95.6" y="40.4">D1</text>
<text x="95.6" y="38.1">D0</text>
<text x="105.1" y="40.4">Q1</text>
<text x="105.1" y="38.1">Q0</text>
<text x="147" y="39.1">3</text>
<text x="147" y="41.5">4</text>
<text x="147" y="36.8">2</text>
<text x="95.6" y="45.1">D3</text>
<text x="95.6" y="42.8">D2</text>
<text x="105.1" y="45.1">Q3</text>
<text x="105.1" y="42.8">Q2</text>
<text x="147" y="46.1">6</text>
<text x="147" y="43.8">5</text>
<text x="95.6" y="53.3">DE0</text>
<text x="100.4" y="53.3">BF</text>
<text x="147" y="53.2">9</text>
<text x="147" y="50.8">8</text>
<text x="147" y="48.5">7</text>
<text x="95.6" y="58">D0</text>
<text x="105.1" y="58">Q0</text>
<text x="147" y="55.5">10</text>
<text x="147" y="57.9">11</text>
<text x="34.5" y="63.7">13</text>
<text x="37.9" y="63.7">&amp;</text>
<text x="42.8" y="64.9">11</text>
<text x="95.6" y="65.1">D3</text>
<text x="95.6" y="60.4">D1</text>
<text x="95.6" y="62.7">D2</text>
<text x="105.1" y="65.1">Q3</text>
<text x="105.1" y="60.4">Q1</text>
<text x="105.1" y="62.7">Q2</text>
<text x="147" y="60.2">12</text>
<text x="147" y="64.9">14</text>
<text x="147" y="62.5">13</text>
<text x="34.5" y="66.1">12</text>
<text x="45.2" y="71.3">8</text>
<text x="47.9" y="71.3">1</text>
<text x="65.2" y="67.8">3</text>
<text x="65.2" y="70.2">2</text>
<text x="67.8" y="67.8">1</text>
<text x="72.7" y="69">1</text>
<text x="147" y="71.9">17</text>
<text x="147" y="67.2">15</text>
<text x="147" y="69.6">16</text>
<text x="45.2" y="73.7">9</text>
<text x="52.7" y="72.5">10</text>
<text x="147" y="74.3">18</text>
<text x="147" y="76.6">19</text>
<text x="35.2" y="81.9">1</text>
<text x="37.9" y="81.9">&amp;</text>
<text x="42.8" y="83.1">3</text>
<text x="45.2" y="81.9">4</text>
<text x="47.9" y="81.9">&amp;</text>
<text x="52.7" y="83.1">6</text>
<text x="54.4" y="80.7">10</text>
<text x="55.2" y="83.1">9</text>
<text x="57.8" y="80.7">&amp;</text>
<text x="62.7" y="81.9">8</text>
<text x="147" y="81.3">21</text>
<text x="147" y="79">20</text>
<text x="147" y="83.7">22</text>
<text x="185.7" y="80.2">Цепь</text>
<text x="186.3" y="82.5">1</text>
<text x="190.4" y="80.2">Контакт</text>
<text x="35.2" y="84.3">2</text>
<text x="45.2" y="84.3">5</text>
<text x="65.2" y="89.5">6</text>
<text x="67.8" y="89.5">1</text>
<text x="147" y="88.4">24</text>
<text x="147" y="86">23</text>
<text x="186.3" y="87.2">3</text>
<text x="186.3" y="84.9">2</text>
<text x="186.3" y="89.5">4</text>
<text x="65.2" y="91.9">5</text>
<text x="72.7" y="90.7">4</text>
<text x="147" y="95.4">27</text>
<text x="147" y="93.1">26</text>
<text x="147" y="90.7">25</text>
<text x="186.3" y="91.9">5</text>
<text x="186.3" y="94.2">6</text>
<text x="45" y="101.9">37</text>
<text x="52.8" y="99.1">DD110</text>
<text x="54" y="101.3">SSG</text>
<text x="63.9" y="101.9">21</text>
<text x="147" y="100.1">29</text>
<text x="147" y="97.8">28</text>
<text x="186.3" y="98.9">8</text>
<text x="186.3" y="101.3">9</text>
<text x="186.3" y="96.6">7</text>
<text x="45" y="106.6">35</text>
<text x="45" y="104.2">36</text>
<text x="48.5" y="107.1">D2</text>
<text x="48.5" y="102.5">D0</text>
<text x="48.5" y="104.8">D1</text>
<text x="59.6" y="107.1">PA2</text>
<text x="59.6" y="102.5">PA0</text>
<text x="59.6" y="104.8">PA1</text>
<text x="63.9" y="106.6">19</text>
<text x="63.9" y="104.2">20</text>
<text x="147" y="107.1">32</text>
<text x="147" y="102.5">30</text>
<text x="147" y="104.8">31</text>
<text x="186.3" y="106">11</text>
<text x="186.3" y="103.6">10</text>
<text x="45" y="113.6">32</text>
<text x="45" y="108.9">34</text>
<text x="45" y="111.2">33</text>
<text x="48.5" y="109.5">D3</text>
<text x="48.5" y="111.8">D4</text>
<text x="59.6" y="109.5">PA3</text>
<text x="59.6" y="111.8">PA4</text>
<text x="63.9" y="113.6">16</text>
<text x="63.9" y="108.9">18</text>
<text x="63.9" y="111.2">17</text>
<text x="186.3" y="113">14</text>
<text x="186.3" y="110.7">13</text>
<text x="186.3" y="108.3">12</text>
<text x="45" y="115.9">31</text>
<text x="45" y="118.3">30</text>
<text x="48.5" y="114.2">D5</text>
<text x="48.5" y="118.9">D7</text>
<text x="48.5" y="116.5">D6</text>
<text x="59.6" y="114.2">PA5</text>
<text x="59.6" y="118.9">PA7</text>
<text x="59.6" y="116.5">PA6</text>
<text x="63.9" y="115.9">15</text>
<text x="63.9" y="118.3">14</text>
<text x="146.4" y="114.8">Цепь</text>
<text x="147" y="117.1">1</text>
<text x="147" y="119.4">2</text>
<text x="151.1" y="114.8">Контакт</text>
<text x="186.3" y="117.7">16</text>
<text x="186.3" y="115.3">15</text>
<text x="45" y="123">25</text>
<text x="45.2" y="125.3">24</text>
<text x="48.5" y="125.9">A9</text>
<text x="48.5" y="123.5">A8</text>
<text x="59.6" y="123.5">PB0</text>
<text x="59.6" y="125.9">PB1</text>
<text x="63.9" y="125.3">12</text>
<text x="63.9" y="123">13</text>
<text x="147" y="121.8">3</text>
<text x="147" y="124.1">4</text>
<text x="186.3" y="120">17</text>
<text x="45" y="127.6">27</text>
<text x="45" y="130">29</text>
<text x="48.5" y="128.2">BDIR</text>
<text x="48.5" y="130.6">BC1</text>
<text x="59.6" y="128.2">PB2</text>
<text x="59.6" y="130.6">PB3</text>
<text x="63.9" y="127.6">11</text>
<text x="63.9" y="130">10</text>
<text x="147" y="128.8">6</text>
<text x="147" y="131.2">7</text>
<text x="147" y="126.5">5</text>
<text x="185.7" y="128.8">Цепь</text>
<text x="186.3" y="131.2">1</text>
<text x="190.4" y="128.8">Контакт</text>
<text x="44.4" y="137">23</text>
<text x="45" y="134.7">22</text>
<text x="45" y="132.3">28</text>
<text x="48.5" y="135.3">CLK</text>
<text x="48.5" y="132.9">BC2</text>
<text x="48.5" y="137.6">RES</text>
<text x="59.6" y="135.3">PB5</text>
<text x="59.6" y="132.9">PB4</text>
<text x="63.9" y="134.7">8</text>
<text x="63.9" y="132.3">9</text>
<text x="63.9" y="137">7</text>
<text x="147" y="135.9">9</text>
<text x="147" y="133.5">8</text>
<text x="186.3" y="135.9">3</text>
<text x="186.3" y="133.5">2</text>
<text x="45" y="141.7">39</text>
<text x="47.9" y="142.3">TEST1</text>
<text x="59.6" y="138.2">PB6</text>
<text x="59.6" y="140.6">PB7</text>
<text x="63.9" y="139.4">6</text>
<text x="147" y="142.9">12</text>
<text x="147" y="138.2">10</text>
<text x="147" y="140.6">11</text>
<text x="186.3" y="140.6">5</text>
<text x="186.3" y="138.2">4</text>
<text x="186.3" y="142.9">6</text>
<text x="45" y="144.1">26</text>
<text x="47.9" y="144.7">TEST2</text>
<text x="60.2" y="149.4">C</text>
<text x="60.2" y="147">B</text>
<text x="60.2" y="144.7">A</text>
<text x="63.9" y="148.8">38</text>
<text x="63.9" y="146.4">3</text>
<text x="63.9" y="144.1">4</text>
<text x="147" y="150">15</text>
<text x="147" y="147.6">14</text>
<text x="147" y="145.3">13</text>
<text x="186.3" y="147.6">8</text>
<text x="186.3" y="150">9</text>
<text x="186.3" y="145.3">7</text>
<text x="147" y="154.7">17</text>
<text x="147" y="152.3">16</text>
<text x="186.3" y="154.7">11</text>
<text x="186.3" y="152.3">10</text>
<text x="147" y="161.7">20</text>
<text x="147" y="157">18</text>
<text x="147" y="159.4">19</text>
<text x="186.3" y="161.7">14</text>
<text x="186.3" y="159.4">13</text>
<text x="186.3" y="157">12</text>
<text x="147" y="164.1">21</text>
<text x="147" y="166.4">22</text>
<text x="186.3" y="166.4">16</text>
<text x="186.3" y="164.1">15</text>
<text x="147" y="171.1">24</text>
<text x="147" y="168.7">23</text>
<text x="147" y="173.4">25</text>
<text x="186.3" y="168.7">17</text>
<text x="147" y="178.1">27</text>
<text x="147" y="175.8">26</text>
<text x="147" y="185.1">30</text>
<text x="147" y="182.8">29</text>
<text x="147" y="180.5">28</text>
<text x="147" y="189.8">32</text>
<text x="147" y="187.5">31</text>
</g>
<g font-size="1.1">
<text x="50.8" y="29.1">DD65.1</text>
<text x="98.9" y="29.7">DD106.1</text>
<text x="149.4" y="29.7">XP1.2</text>
<text x="31.6" y="32.4">RD/</text>
<text x="31.9" y="34.8">A5</text>
<text x="64.3" y="30.3">DD65.2</text>
<text x="71.4" y="34.8">KJOY_CS/</text>
<text x="79.6" y="32.4">KJOY_CS/</text>
<text x="124.8" y="33.6">KA3</text>
<text x="124.8" y="36">KA2</text>
<text x="150.5" y="34.4">KBD ADR3</text>
<text x="31.5" y="38.9">OIRQ/</text>
<text x="79.5" y="37.1">KJ_FIRE</text>
<text x="120.4" y="41.8">D6</text>
<text x="120.4" y="37.1">D4</text>
<text x="120.4" y="39.5">D5</text>
<text x="124.8" y="40.7">KA0</text>
<text x="124.8" y="38.3">KA1</text>
<text x="150.5" y="41.5">KBD ADR0</text>
<text x="150.5" y="36.8">KBD ADR2</text>
<text x="150.5" y="39.1">KBD ADR1</text>
<text x="62.7" y="42">R64</text>
<text x="62.7" y="46.7">R65</text>
<text x="71.2" y="47.7">KJ_UP</text>
<text x="71.3" y="43.6">KJ_FIRE</text>
<text x="120.4" y="44.2">D7</text>
<text x="124.8" y="47.7">KA6</text>
<text x="124.8" y="45.4">KA5</text>
<text x="124.8" y="43">KA4</text>
<text x="150.5" y="46.1">KBD ADR5</text>
<text x="150.5" y="43.8">KBD ADR4</text>
<text x="198.4" y="42.9" transform="rotate(-90 198.4 42.9)">Main Power</text>
<text x="62.7" y="50.8">R66</text>
<text x="71.4" y="51.8">KJ_DOWN</text>
<text x="79.6" y="52.4">KJOY_CS/</text>
<text x="98.9" y="49.7">DD106.2</text>
<text x="124.8" y="52.4">KD3</text>
<text x="124.8" y="50.1">KA7</text>
<text x="150.5" y="48.5">KBD ADR6</text>
<text x="150.5" y="50.8">KBD ADR7</text>
<text x="150.5" y="53.2">KBD DAT3</text>
<text x="62.7" y="59">R68</text>
<text x="62.7" y="54.9">R67</text>
<text x="71.2" y="55.9">KJ_LEFT</text>
<text x="79.5" y="57.1">KJ_UP</text>
<text x="79.6" y="59.5">KJ_DOWN</text>
<text x="120.4" y="59.5">D2</text>
<text x="120.4" y="57.1">D3</text>
<text x="124.8" y="59.5">KD1</text>
<text x="124.8" y="54.8">KD4</text>
<text x="124.8" y="57.1">KD2</text>
<text x="150.5" y="55.5">KBD DAT4</text>
<text x="150.5" y="57.9">KBD DAT2</text>
<text x="182.2" y="59.6">3</text>
<text x="182.2" y="54.9">1</text>
<text x="182.2" y="57.3">2</text>
<text x="189.2" y="59.6">GND</text>
<text x="189.2" y="54.9">+5V</text>
<text x="189.2" y="57.3">+5V</text>
<text x="31.6" y="63.6">A14</text>
<text x="31.7" y="65.9">M1/</text>
<text x="36.7" y="60.8">DD104.4</text>
<text x="66.6" y="64.9">DD105.1</text>
<text x="71.4" y="60">KJ_RIGHT</text>
<text x="79.4" y="61.8">KJ_LEFT</text>
<text x="79.6" y="64.1">KJ_RIGHT</text>
<text x="120.4" y="61.8">D1</text>
<text x="120.4" y="64.1">D0</text>
<text x="124.8" y="61.8">KD0</text>
<text x="150.5" y="62.5">KBD DAT0</text>
<text x="150.5" y="60.2">KBD DAT1</text>
<text x="182.2" y="62">4</text>
<text x="182.2" y="64.3">5</text>
<text x="189.2" y="62">GND</text>
<text x="189.2" y="64.3">GND</text>
<text x="199" y="65.8" transform="rotate(-90 199 65.8)">Floppy Power</text>
<text x="31.9" y="71.2">A1</text>
<text x="46.7" y="68.4">DD105.3</text>
<text x="74.9" y="68.8">BC1</text>
<text x="124.8" y="68.8">SYNC</text>
<text x="125.2" y="71.2">RED</text>
<text x="151.7" y="69.6">SYNC</text>
<text x="151.7" y="71.9">RED</text>
<text x="182.2" y="69">7</text>
<text x="182.2" y="66.6">6</text>
<text x="182.2" y="71.3">8</text>
<text x="189.2" y="69">+12V</text>
<text x="189.2" y="66.6">GND</text>
<text x="189.2" y="71.3">+12V</text>
<text x="31.5" y="73.5">IORQ/</text>
<text x="56.7" y="77.8">DD104.3</text>
<text x="79.5" y="74.7">KJ_UP</text>
<text x="79.5" y="77">KJ_FIRE</text>
<text x="97.2" y="77.8">2</text>
<text x="97.2" y="75.5">1</text>
<text x="104.8" y="77.8">FIRE</text>
<text x="104.8" y="75.5">UP</text>
<text x="124.9" y="73.5">BLUE</text>
<text x="125" y="75.9">GREEN</text>
<text x="151.7" y="76.6">GREEN</text>
<text x="151.7" y="74.3">BLUE</text>
<text x="188.9" y="77.8">XP3.1 и XP3.1`</text>
<text x="31.6" y="81.7">A15</text>
<text x="36.7" y="79">DD104.1</text>
<text x="46.7" y="79">DD104.2</text>
<text x="79.6" y="79.4">KJ_DOWN</text>
<text x="97.2" y="80.2">3</text>
<text x="97.2" y="82.5">4</text>
<text x="104.8" y="82.5">+5В</text>
<text x="104.8" y="80.2">DOWN</text>
<text x="124.9" y="82.9">SOUND</text>
<text x="151.1" y="83.7">SOUND</text>
<text x="191" y="82.5">GND</text>
<text x="31.5" y="89.3">WR/</text>
<text x="31.6" y="84.1">A13</text>
<text x="66.6" y="86.6">DD105.2</text>
<text x="79.4" y="84.1">KJ_LEFT</text>
<text x="79.6" y="88.8">KJ_RIGHT</text>
<text x="97.2" y="87.2">6</text>
<text x="97.2" y="84.9">5</text>
<text x="97.2" y="89.5">7</text>
<text x="104.8" y="87.2">GND</text>
<text x="104.8" y="84.9">LEFT</text>
<text x="104.8" y="89.5">RIGHT</text>
<text x="113.9" y="86.9" transform="rotate(-90 113.9 86.9)">KEMPSTON</text>
<text x="124.8" y="85.2">C39</text>
<text x="151.1" y="86">RESET</text>
<text x="191" y="87.2">GND</text>
<text x="191" y="84.9">GND</text>
<text x="191" y="89.5">GND</text>
<text x="74.6" y="90.5">BDIR</text>
<text x="97.2" y="94.2">9</text>
<text x="97.2" y="91.9">8</text>
<text x="191" y="94.2">GND</text>
<text x="191" y="91.9">GND</text>
<text x="31.9" y="101.7">D0</text>
<text x="97.2" y="96.6">10</text>
<text x="191" y="101.3">GND</text>
<text x="191" y="98.9">GND</text>
<text x="191" y="96.6">GND</text>
<text x="31.9" y="106.4">D2</text>
<text x="31.9" y="104">D1</text>
<text x="124.7" y="106.4">TAPOUT</text>
<text x="124.7" y="104">TAPIN</text>
<text x="150.5" y="107.1">TAPE OUT</text>
<text x="151.1" y="104.8">TAPE IN</text>
<text x="191" y="106">GND</text>
<text x="191" y="103.6">GND</text>
<text x="199" y="103.3" transform="rotate(-90 199 103.3)">Floppy Drives</text>
<text x="31.9" y="113.4">D5</text>
<text x="31.9" y="108.7">D3</text>
<text x="31.9" y="111.1">D4</text>
<text x="146.4" y="111.8">XP1.1 &quot; Сторона A&quot;</text>
<text x="191" y="113">GND</text>
<text x="191" y="108.3">GND</text>
<text x="191" y="110.7">GND</text>
<text x="31.9" y="115.8">D6</text>
<text x="31.9" y="118.1">D7</text>
<text x="151.7" y="119.4">+5V</text>
<text x="151.7" y="117.1">+5V</text>
<text x="191" y="117.7">GND</text>
<text x="191" y="115.3">GND</text>
<text x="79.8" y="125.7">SOUND</text>
<text x="124.8" y="125.7">KEY_SEL/</text>
<text x="124.9" y="121">M1/</text>
<text x="125" y="123.4">MAGIC/</text>
<text x="151.1" y="124.1">MAGIC</text>
<text x="152.3" y="121.8">M1</text>
<text x="191" y="120">GND</text>
<text x="31.5" y="129.9">BC1</text>
<text x="31.8" y="127.5">BDIR</text>
<text x="149.9" y="126.5">KEY SELECT</text>
<text x="188.9" y="126.5">XP3.2 и XP3.2`</text>
<text x="189.2" y="131.2">REDC. WRITE</text>
<text x="31.5" y="136.9">C39</text>
<text x="31.8" y="134.5">AYCLK</text>
<text x="86.7" y="132.3">R56</text>
<text x="92" y="132.3">R57</text>
<text x="94.8" y="137">C21</text>
<text x="151.7" y="133.5">+12V</text>
<text x="151.7" y="135.9">+12V</text>
<text x="167.1" y="135.1">SELECT3/</text>
<text x="167.4" y="137.5">IP/</text>
<text x="189.2" y="135.9">DRIVE SEL3</text>
<text x="191" y="133.5">N.C.</text>
<text x="76.2" y="138.2">R58</text>
<text x="76.2" y="142.9">R61</text>
<text x="105.4" y="143.5">A</text>
<text x="167.1" y="139.8">SELECT0/</text>
<text x="167.1" y="142.2">SELECT1/</text>
<text x="189.2" y="140.6">DRIVE SEL0</text>
<text x="189.2" y="142.9">DRIVE SEL1</text>
<text x="190.4" y="138.2">INDEX</text>
<text x="76.2" y="147.6">R60</text>
<text x="105.4" y="147">SOUND</text>
<text x="167.1" y="149.2">DIRC/</text>
<text x="167.1" y="144.5">SELECT2/</text>
<text x="167.2" y="146.8">START/</text>
<text x="189.2" y="147.6">MOTOR ON</text>
<text x="189.2" y="145.3">DRIVE SEL2</text>
<text x="189.2" y="150">DIR SELECT</text>
<text x="76.2" y="152.3">R59</text>
<text x="94.8" y="151.1">C22</text>
<text x="105.4" y="150.6">C</text>
<text x="167" y="151.5">STEP/</text>
<text x="167.3" y="153.9">WRD</text>
<text x="189.2" y="154.7">WRITE DATA</text>
<text x="190.4" y="152.3">STEP</text>
<text x="199" y="153.2" transform="rotate(-90 199 153.2)">Floppy Drives</text>
<text x="86.7" y="159.9">R63</text>
<text x="92" y="159.9">R62</text>
<text x="166.8" y="160.9">WRPT/</text>
<text x="167.1" y="158.6">TR00/</text>
<text x="167.1" y="156.2">WRG/</text>
<text x="189.2" y="159.4">TRACK 00</text>
<text x="189.2" y="161.7">WRITE PRT.</text>
<text x="189.2" y="157">WRITE GATE</text>
<text x="166.8" y="163.3">RDD</text>
<text x="167.2" y="165.6">SIDE/</text>
<text x="189.2" y="166.4">SIDE SELECT</text>
<text x="189.2" y="164.1">READ DATA</text>
<text x="189.2" y="168.7">DISK CHANGE</text>
<text x="151.7" y="178.1">GND</text>
<text x="151.7" y="185.1">GND</text>
<text x="151.7" y="180.5">GND</text>
<text x="151.7" y="182.8">GND</text>
<text x="151.7" y="187.5">GND</text>
<text x="151.7" y="189.8">GND</text>
</g>
</svg>
